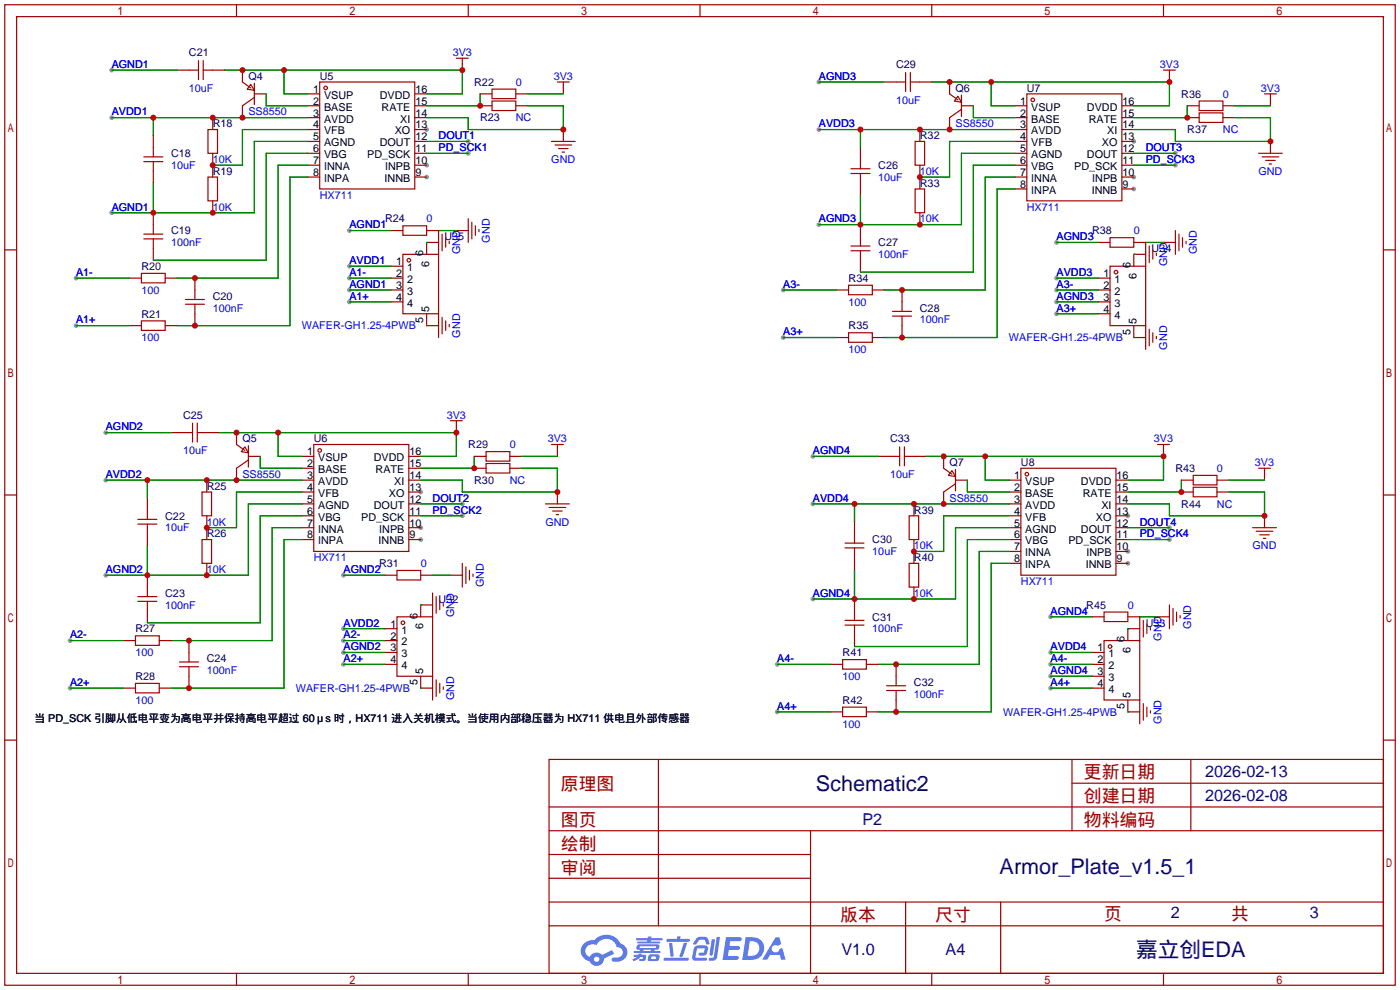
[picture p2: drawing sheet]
<svg xmlns="http://www.w3.org/2000/svg" width="299mm" height="212mm" viewBox="0 0 299 212" stroke-linecap="round" stroke-linejoin="round" font-family="sans-serif">
<g fill="#999">
<circle cx="91.2" cy="37.8" r=".51"/>
<circle cx="91.2" cy="35.3" r=".51"/>
<circle cx="91.2" cy="27.7" r=".51"/>
<circle cx="89.9" cy="115.3" r=".51"/>
<circle cx="89.9" cy="112.8" r=".51"/>
<circle cx="89.9" cy="105.2" r=".51"/>
<circle cx="242.3" cy="40.4" r=".51"/>
<circle cx="242.3" cy="37.8" r=".51"/>
<circle cx="242.3" cy="30.2" r=".51"/>
<circle cx="241" cy="120.4" r=".51"/>
<circle cx="241" cy="117.9" r=".51"/>
<circle cx="241" cy="110.2" r=".51"/>
<circle cx="23.9" cy="25.1" r=".51"/>
<circle cx="23.9" cy="45.5" r=".51"/>
<circle cx="23.9" cy="15" r=".51"/>
<circle cx="100.1" cy="30.2" r=".51"/>
<circle cx="100.1" cy="32.8" r=".51"/>
<circle cx="16.3" cy="59.4" r=".51"/>
<circle cx="16.3" cy="69.6" r=".51"/>
<circle cx="74.7" cy="64.5" r=".51"/>
<circle cx="74.7" cy="59.4" r=".51"/>
<circle cx="74.7" cy="62" r=".51"/>
<circle cx="74.7" cy="56.9" r=".51"/>
<circle cx="74.7" cy="49.3" r=".51"/>
<circle cx="22.6" cy="102.6" r=".51"/>
<circle cx="22.6" cy="122.9" r=".51"/>
<circle cx="22.6" cy="92.5" r=".51"/>
<circle cx="98.8" cy="107.7" r=".51"/>
<circle cx="98.8" cy="110.2" r=".51"/>
<circle cx="15" cy="136.9" r=".51"/>
<circle cx="15" cy="147.1" r=".51"/>
<circle cx="73.4" cy="142" r=".51"/>
<circle cx="73.4" cy="136.9" r=".51"/>
<circle cx="73.4" cy="139.4" r=".51"/>
<circle cx="73.4" cy="134.4" r=".51"/>
<circle cx="73.4" cy="122.9" r=".51"/>
<circle cx="175" cy="27.7" r=".51"/>
<circle cx="175" cy="48" r=".51"/>
<circle cx="175" cy="17.5" r=".51"/>
<circle cx="251.2" cy="32.8" r=".51"/>
<circle cx="251.2" cy="35.3" r=".51"/>
<circle cx="167.4" cy="62" r=".51"/>
<circle cx="167.4" cy="72.1" r=".51"/>
<circle cx="225.8" cy="67.1" r=".51"/>
<circle cx="225.8" cy="62" r=".51"/>
<circle cx="225.8" cy="64.5" r=".51"/>
<circle cx="225.8" cy="59.4" r=".51"/>
<circle cx="225.8" cy="51.8" r=".51"/>
<circle cx="173.7" cy="107.7" r=".51"/>
<circle cx="173.7" cy="128" r=".51"/>
<circle cx="173.7" cy="97.5" r=".51"/>
<circle cx="249.9" cy="112.8" r=".51"/>
<circle cx="249.9" cy="115.3" r=".51"/>
<circle cx="166.1" cy="142" r=".51"/>
<circle cx="166.1" cy="152.1" r=".51"/>
<circle cx="224.5" cy="147.1" r=".51"/>
<circle cx="224.5" cy="142" r=".51"/>
<circle cx="224.5" cy="144.5" r=".51"/>
<circle cx="224.5" cy="139.4" r=".51"/>
<circle cx="224.5" cy="131.8" r=".51"/>
</g>
<g fill="none" stroke="#a10000" stroke-width=".25">
<path d="M1 1h297.2v209.6h-297.2zM3.6 3.6h292.1v204.4h-292.1zM50.5 1v2.6M100.1 1v2.6M149.6 1v2.6M199.1 1v2.6M248.7 1v2.6M1 53.4h2.6M295.7 53.4h2.5M1 105.8h2.6M295.7 105.8h2.5M1 158.2h2.6"/>
<path d="M295.7 158.2h2.5M117.3 162.3h178.4v45.7h-178.4zM117.3 177.5h178.4M117.3 172.5h178.4M140.7 162.3v35.6M173.2 177.5v30.5M229.1 162.3v15.2M229.1 167.4h66.6M254.5 162.3v15.2M117.3 182.6h55.9M117.3 197.9h178.4M117.3 192.8h178.4"/>
<path d="M117.3 187.7h55.9M193.5 192.8v15.2M213.9 192.8v15.2M50.5 208v2.6M100.1 208v2.6M149.6 208v2.6M199.1 208v2.6M248.7 208v2.6"/>
</g>
<g fill="#5487ff">
<path d="M155.2 200.3h2.6a.48 .48 0 0 1 .7 .4 .48 .48 0 0 1-.6 .4h-1.8l-.2 1.1h1.9a.43 .43 0 0 1 .4 .4 .43 .43 0 0 1-.5 .4h-1.9l-.2 1.3h1.7a.45 .45 0 0 1 .5 .2 .45 .45 0 0 1-.1 .6h-3.3z"/>
<path d="M165.7 200.3h.9l.4 1.5-.8 .3a.84 .84 0 0 0-1.2 .3 .84 .84 0 0 0 .4 1.1 .84 .84 0 0 0 1.1-.4l.1-.2 .6-.3 .7 2.5h-1l-.2-1h-2.1l-.6 1h-1.1z"/>
<path d="M152.1 200.8h.7l-.5 3.1a.36 .36 0 0 1-.3 .3 .36 .36 0 0 1-.4-.3z"/>
<path d="M153.2 200.2h.7l-.6 4.3a1.13 1.13 0 0 1-1.8 .6l.2-.4h.7l.2-.2z"/>
<path d="M148.9 200.6l.6-.4h1a.77 .77 0 0 1 .9 .5l.3 1-.2 .2h-.5l-.3-.9-.2-.2-1 .1-.7 1-.6-.1-.1-.2z"/>
<path d="M148.4 202.4l.6-.3h1.7a.81 .81 0 0 1 .7 .5 .81 .81 0 0 1-.2 .8 .81 .81 0 0 1-.9 .8h-.7a.32 .32 0 0 1-.3-.3 .32 .32 0 0 1 .4-.3h.7l.2-.9-1.6 .1-.4 1.8 2.2 .1a.32 .32 0 0 1 .3 .4 .32 .32 0 0 1-.4 .2h-2.2l-.5-.3-.1-.5z"/>
<path d="M141.9 204.7h5a.33 .33 0 0 1 .3 .3 .33 .33 0 0 1-.3 .3h-4.9l-.2-.1z"/>
<path d="M146.1 201.5h.8l-.7 2a.98 .98 0 0 1-.7 1.1l-.3-.3z"/>
<path d="M143 201.6h.7l.3 2.5a.34 .34 0 0 1-.3 .4 .34 .34 0 0 1-.4-.3z"/>
<path d="M142.5 200.7h2.1l.3-.6h.6l-.1 .6h1.7a.32 .32 0 0 1 .4 .3 .32 .32 0 0 1-.4 .3h-4.5l-.2-.2z"/>
<path d="M135.5 204.1h.9l.1-.3h.6v.3h.8a.82 .82 0 0 1-.5 1.3h-.8v-.4l.7-.1 .1-.3a.68 .68 0 0 0-1 .4l-1.1 .4-.1-.4 .9-.5h-.7z"/>
<path d="M136 200.5h2.4l.1-.3h.7v.3h2.2l.2 .3-.2 .2h-2.3v.2h1.8l.2 .3-.2 .1h-4.5l-.1-.4h2l.1-.2h-2.3l-.1-.2z"/>
<path d="M159.4 200.3l-.8 4.9h1.7a2.5 2.5 0 0 0 3-2.5 2.5 2.5 0 0 0-3.1-2.4zM160.3 201.1a1.61 1.61 0 0 1 2 1.5 1.61 1.61 0 0 1-1.8 1.7h-.7z"/>
<path d="M136.2 202a.55 .55 0 0 0-.2 .8 .55 .55 0 0 0 .7 .2l.1 .3h-1.3v.3l5.4 .1 .3-.2-.2-.2h-1.2l.2-.3a.7 .7 0 0 0 .8-.3 .7 .7 0 0 0 0-.8l-4.2-.1zM136.8 202.3l3.3-.1 .1 .1-.2 .3h-3.2zM137.5 203h1.7l-.2 .3h-1.4z"/>
<path d="M138.6 204.2a1.05 1.05 0 0 0 0 1.2 2.91 2.91 0 0 0 2.2-.2 .98 .98 0 0 0 0-1.2h-1.6zM139.2 204.5l.9-.1 .1 .4-.2 .2-.8-.1z"/>
<path d="M124.9 201.6a2.23 2.23 0 0 0-.7 2.3 2.23 2.23 0 0 0 1.8 1.6 1.58 1.58 0 0 0 1.8 .9 1.58 1.58 0 0 0 1.3-1.5l2.2-1.1-.5-.7-2.1 1a1.65 1.65 0 0 0-2.7 .4 1.45 1.45 0 0 1-.8-1.9 1.45 1.45 0 0 1 2-.7l.3 .1a2.3 2.3 0 0 1 2.3-1.3 2.3 2.3 0 0 1 2 1.7 1.12 1.12 0 0 1 1.3 1 1.12 1.12 0 0 1-1.1 1.2h-.7a.45 .45 0 0 0-.6 .4 .45 .45 0 0 0 .5 .5 2.21 2.21 0 0 0 2.2-.5 2.21 2.21 0 0 0 .5-2.3 2.13 2.13 0 0 0-1.3-1.1 3.3 3.3 0 0 0-5.6-.7l-1.1 .1zM127 205a.57 .57 0 0 1 1.1 0 .57 .57 0 0 1-1.1 0z"/>
</g>
<g fill="none" stroke="#a10000" stroke-width=".25">
<path d="M37.8 15h4.6M42.4 13v4M43.4 15h4.6M43.4 13v4M51.8 15v2.5l1.8 1.3M53.6 18l.8 1.3-1.6-.2zM54.4 17.8v4.6M68.3 17.5h20.3v22.9h-20.3zM97.5 12.4h2.6M98.8 12.4v2.6M105.2 19.1h5v2h-5zM119.1 17.5h2.6"/>
<path d="M120.4 17.5v2.6M189 17.5h4.5M193.5 15.5v4.1M194.6 17.5h4.5M194.6 15.5v4.1M202.9 17.5v2.6l1.8 1.2M248.7 15h2.5M249.9 15v2.5M30.7 34.5h4.1M30.7 33.5h4.1M32.8 29v4.5M32.8 34.5v4.6"/>
<path d="M44.4 27.7h2.1v5.1h-2.1zM44.4 37.8h2.1v5.1h-2.1zM45.5 25.1v2.6M45.5 32.8v5M54.4 20.1h2.5M54.4 20.8l-2.6 1.8v2.5M65.8 20.1h2.5M65.8 22.6h2.5M65.8 25.1h2.5M65.8 27.7h2.5M65.8 30.2h2.5M65.8 32.8h2.5"/>
<path d="M65.8 35.3h2.5M65.8 37.8h2.5M88.6 20.1h2.6M88.6 22.6h2.6M88.6 25.1h2.6M88.6 27.7h2.6M88.6 30.2h2.6M88.6 32.8h2.6M88.6 35.3h2.6M88.6 37.8h2.6M102.6 20.1h2.6M102.6 22.6h2.6"/>
<path d="M105.2 21.6h5v2h-5zM110.2 20.1h2.6M110.2 22.6h2.6M117.9 30.2h5M118.6 31h3.6M119.4 31.8h2M120.1 32.5h.5M120.4 27.7v2.5M181.9 37.1h4M181.9 36.1h4M183.9 31.5v4.6M183.9 37.1v4.6"/>
<path d="M195.6 30.2h2v5.1h-2zM196.6 27.7v2.5M196.6 35.3v5.1M204.7 20.6l.8 1.2-1.5-.2zM205.5 22.6h2.5M205.5 23.4l-2.6 1.7v2.6M205.5 20.3v4.6M216.9 22.6h2.6M216.9 25.1h2.6M216.9 27.7h2.6M216.9 30.2h2.6M216.9 32.8h2.6"/>
<path d="M216.9 35.3h2.6M216.9 37.8h2.6M219.5 20.1h20.3v22.8h-20.3zM239.8 22.6h2.5M239.8 25.1h2.5M239.8 27.7h2.5M239.8 30.2h2.5M239.8 32.8h2.5M239.8 35.3h2.5M239.8 37.8h2.5M253.7 22.6h2.6M253.7 25.1h2.6"/>
<path d="M256.3 21.6h5.1v2h-5.1zM256.3 24.1h5.1v2.1h-5.1zM261.4 22.6h2.5M261.4 25.1h2.5M269 32.8h5.1M269.7 33.5h3.6M270.3 20.1h2.5M270.5 34.3h2M271.3 35.1h.5M271.5 20.1v2.5M271.5 30.2v2.6M27.7 59.4h2.5"/>
<path d="M30.2 58.4h5.1v2.1h-5.1zM30.7 51.1h4.1M30.7 50h4.1M32.8 45.5v4.5M32.8 51.1v4.5M35.3 59.4h2.5M41.7 59.4v4.6M45.5 42.9v2.6M83.6 59.4h2.5M83.6 49.3h2.5M83.6 56.9h2.5M86.1 48.3h5.1v2h-5.1z"/>
<path d="M86.1 54.4h7.6v12.7h-7.6zM91.2 49.3h2.5v5.1M93.7 51.8h-2.5v2.6M94.5 50v3.6M95.2 50.8v2M96 51.6v.5M97.5 49.3h2.6M100.1 46.7v5.1M100.8 47.5v3.6M101.6 48.3v2M102.4 49v.5M181.9 53.6h4"/>
<path d="M181.9 52.6h4M183.9 48v4.6M183.9 53.6v4.6M195.6 40.4h2v5.1h-2zM196.6 45.5v2.5M216.9 40.4h2.6M234.7 59.4h2.5M234.7 51.8h2.5M237.2 50.8h5.1v2h-5.1zM237.2 56.9h7.7v12.7h-7.7zM239.8 40.4h2.5M242.3 51.8h2.6v5.1"/>
<path d="M244.9 54.4h-2.6v2.5M245.6 52.6v3.5M246.4 53.3v2.1M247.1 54.1v.5M248.7 51.8h2.5M251.2 49.3v5.1M252 50v3.6M252.7 50.8v2M253.5 51.6v.5M27.7 69.6h2.5M30.2 68.6h5.1v2h-5.1zM35.3 69.6h2.5"/>
<path d="M39.6 65h4.1M39.6 64h4.1M41.7 65v4.6M83.6 62h2.5M83.6 64.5h2.5M91.2 67.1v2.5h2.5M93.7 67.1v5M94.5 67.8v3.6M95.2 68.6v2M96 69.3v.5M178.8 62h2.6M178.8 72.1h2.6"/>
<path d="M181.4 61h5v2h-5zM181.4 71.1h5v2.1h-5zM186.4 62h2.6M186.4 72.1h2.6M190.8 67.6h4M190.8 66.5h4M192.8 62v4.5M192.8 67.6v4.5M234.7 62h2.5M234.7 64.5h2.5M234.7 67.1h2.5M242.3 69.6v2.5h2.6"/>
<path d="M244.9 69.6v5.1M245.6 70.4v3.5M246.4 71.1v2.1M247.1 71.9v.5M36.6 92.5h4.5M41.1 90.4v4.1M42.2 92.5h4.5M42.2 90.4v4.1M50.5 92.5v2.5l1.8 1.3M52.3 95.5l.8 1.3-1.5-.3zM53.1 97.5h2.5M53.1 98.3l-2.6 1.8v2.5"/>
<path d="M53.1 95.2v4.6M64.5 97.5h2.6M67.1 95h20.3v22.9h-20.3zM87.4 97.5h2.5M96.3 89.9h2.5M97.5 89.9v2.6M101.3 97.5h2.6M103.9 96.5h5.1v2.1h-5.1zM103.9 99.1h5.1v2h-5.1zM109 97.5h2.5M117.9 95h2.5M119.1 95v2.5"/>
<path d="M187.7 97.5h4.6M192.3 95.5v4.1M193.3 97.5h4.6M193.3 95.5v4.1M201.7 97.5v2.6l1.8 1.2M247.4 95h2.5M248.7 95v2.5M29.5 112h4M29.5 111h4M31.5 106.4v4.6M31.5 112v4.6M43.2 105.2h2v5h-2z"/>
<path d="M43.2 115.3h2v5.1h-2zM44.2 102.6v2.6M44.2 110.2v5.1M64.5 100.1h2.6M64.5 102.6h2.6M64.5 105.2h2.6M64.5 107.7h2.6M64.5 110.2h2.6M64.5 112.8h2.6M64.5 115.3h2.6M87.4 100.1h2.5M87.4 102.6h2.5"/>
<path d="M87.4 105.2h2.5M87.4 107.7h2.5M87.4 110.2h2.5M87.4 112.8h2.5M87.4 115.3h2.5M101.3 100.1h2.6M109 100.1h2.5M116.6 107.7h5.1M117.3 108.5h3.6M118.1 109.2h2M118.9 110h.5M119.1 105.2v2.5"/>
<path d="M180.6 117.1h4.1M180.6 116.1h4.1M182.6 111.5v4.6M182.6 117.1v4.6M194.3 110.2h2v5.1h-2zM195.3 107.7v2.5M195.3 115.3v5.1M203.5 100.6l.7 1.3-1.5-.3zM204.2 102.6h2.6M204.2 103.4l-2.5 1.8v2.5M204.2 100.3v4.6M215.6 102.6h2.6"/>
<path d="M215.6 105.2h2.6M215.6 107.7h2.6M215.6 110.2h2.6M215.6 112.8h2.6M215.6 115.3h2.6M215.6 117.9h2.6M218.2 100.1h20.3v22.8h-20.3zM238.5 102.6h2.5M238.5 105.2h2.5M238.5 107.7h2.5M238.5 110.2h2.5M238.5 112.8h2.5"/>
<path d="M238.5 115.3h2.5M238.5 117.9h2.5M252.5 102.6h2.5M252.5 105.2h2.5M255 101.6h5.1v2h-5.1zM255 104.1h5.1v2.1h-5.1zM260.1 102.6h2.5M260.1 105.2h2.5M267.7 112.8h5.1M268.5 113.5h3.5M269 100.1h2.5M269.2 114.3h2.1"/>
<path d="M270 115.1h.5M270.3 100.1v2.5M270.3 110.2v2.6M26.4 136.9h2.6M29 135.9h5v2h-5zM29.5 128.5h4M29.5 127.5h4M31.5 122.9v4.6M31.5 128.5v4.6M34 136.9h2.6M40.4 136.9v4.6M44.2 120.4v2.5"/>
<path d="M82.3 136.9h2.5M82.3 122.9h2.5M82.3 134.4h2.5M82.3 139.4h2.5M84.8 121.9h5.1v2.1h-5.1zM84.8 131.8h7.7v12.7h-7.7zM89.9 122.9h2.6M92.5 129.3h-2.6v2.5M92.5 126.7v5.1M93.2 127.5v3.6M94 128.3v2M94.7 129v.5"/>
<path d="M96.3 122.9h2.5M98.8 120.4v5.1M99.6 121.2v3.5M100.3 121.9v2.1M101.1 122.7v.5M180.6 133.6h4.1M180.6 132.6h4.1M182.6 128v4.6M182.6 133.6v4.6M194.3 120.4h2v5.1h-2zM195.3 125.5v2.5M215.6 120.4h2.6"/>
<path d="M233.4 131.8h2.6M233.4 139.4h2.6M236 130.8h5v2h-5zM236 136.9h7.6v12.7h-7.6zM238.5 120.4h2.5M241 131.8h2.6v5.1M243.6 134.4h-2.6v2.5M244.3 132.6v3.5M245.1 133.4v2M245.9 134.1v.5M247.4 131.8h2.5M249.9 129.3v5.1"/>
<path d="M250.7 130v3.6M251.5 130.8v2M252.2 131.6v.5M26.4 147.1h2.6M29 146.1h5v2h-5zM34 147.1h2.6M38.4 142.5h4M38.4 141.5h4M40.4 142.5v4.6M82.3 142h2.5M89.9 144.5v2.6h2.6M92.5 144.5v5.1"/>
<path d="M93.2 145.3v3.5M94 146.1v2M94.7 146.8v.5M177.5 142h2.6M177.5 152.1h2.6M180.1 141h5.1v2h-5.1zM180.1 151.1h5.1v2.1h-5.1zM185.2 142h2.5M185.2 152.1h2.5M189.5 147.6h4M189.5 146.6h4M191.5 142v4.6"/>
<path d="M191.5 147.6v4.5M233.4 147.1h2.6M233.4 142h2.6M233.4 144.5h2.6M241 149.6v2.5h2.6M243.6 149.6v5.1M244.3 150.4v3.5M245.1 151.1v2.1M245.9 151.9v.5"/>
<circle cx="69.6" cy="18.8" r=".38"/>
<circle cx="220.7" cy="21.3" r=".38"/>
<circle cx="87.4" cy="55.6" r=".38"/>
<circle cx="238.5" cy="58.2" r=".38"/>
<circle cx="68.3" cy="96.3" r=".38"/>
<circle cx="219.5" cy="101.3" r=".38"/>
<circle cx="86.1" cy="133.1" r=".38"/>
<circle cx="237.2" cy="138.2" r=".38"/>
</g>
<g fill="none" stroke="#008700" stroke-width=".25">
<path d="M23.9 15h13.9M48 15h50.8v5.1h-7.6M60.7 15v5.1h5.1M175 17.5h14M199.1 17.5h50.8v5.1h-7.6M211.8 17.5v5.1h5.1M23.9 25.1h41.9M32.8 25.1v3.9M32.8 39.1v6.4M56.9 20.1v2.5h8.9M65.8 32.8h-8.9v22.8h-24.1M65.8 27.7h-14v7.6h-6.3"/>
<path d="M65.8 35.3h-6.4v24.1h-21.6M65.8 30.2h-11.4v15.3h-30.5M65.8 37.8h-3.8v31.8h-24.2M91.2 30.2h8.9M91.2 32.8h8.9M102.6 20.1v2.5h-11.4M112.8 22.6h7.6v5.1h-20.3v-2.6h-8.9M112.8 20.1h7.6M175 27.7h41.9M183.9 27.7v3.8M208 22.6v2.5h8.9M216.9 35.3h-8.9v22.9h-24.1"/>
<path d="M216.9 30.2h-14v7.6h-6.3M216.9 32.8h-11.4v15.2h-30.5M216.9 37.8h-6.3v24.2h-21.6M242.3 35.3h8.9M242.3 32.8h8.9M253.7 22.6v2.5h-11.4M263.9 22.6h7.6M263.9 25.1h7.6v5.1h-20.3v-2.5h-8.9M16.3 59.4h11.4M74.7 59.4h8.9M74.7 56.9h8.9M74.7 49.3h8.9"/>
<path d="M91.2 51.8h.1M93.7 49.3h3.8M183.9 41.7v6.3M216.9 40.4h-3.8v31.7h-24.1M225.8 59.4h8.9M225.8 51.8h8.9M242.3 54.4h.1M244.9 51.8h3.8M16.3 69.6h11.4M74.7 64.5h8.9M74.7 62h8.9M91.2 69.6h.1"/>
<path d="M167.4 62h11.4M167.4 72.1h11.4M225.8 64.5h8.9M225.8 62h8.9M225.8 67.1h8.9M242.3 72.1h.1M22.6 92.5h14M46.7 92.5h50.8v5h-7.6M55.6 97.5v2.6h8.9M59.4 92.5v5h5.1M101.3 97.5v2.6h-11.4M111.5 97.5h7.6"/>
<path d="M173.7 97.5h14M197.9 97.5h50.8v5.1h-7.7M210.6 97.5v5.1h5M22.6 102.6h41.9M31.5 102.6v3.8M31.5 116.6v6.3M64.5 115.3h-3.8v31.8h-24.1M64.5 110.2h-8.9v22.9h-24.1M64.5 105.2h-14v7.6h-6.3M64.5 112.8h-6.3v24.1h-21.6M64.5 107.7h-11.4v15.2h-30.5M89.9 107.7h8.9"/>
<path d="M89.9 110.2h8.9M111.5 100.1h7.6v5.1h-20.3v-2.6h-8.9M173.7 107.7h41.9M182.6 107.7v3.8M206.8 102.6v2.6h8.8M215.6 112.8h-11.4v15.2h-30.5M215.6 110.2h-13.9v7.7h-6.4M215.6 115.3h-8.8v22.9h-24.2M215.6 117.9h-6.3v24.1h-21.6M241 112.8h8.9M241 115.3h8.9M252.5 102.6v2.6h-11.5"/>
<path d="M262.6 102.6h7.7M262.6 105.2h7.7v5h-20.4v-2.5h-8.9M15 136.9h11.4M73.4 122.9h8.9M73.4 136.9h8.9M73.4 139.4h8.9M73.4 134.4h8.9M89.9 129.3h.1M92.5 122.9h3.8M182.6 121.7v6.3M215.6 120.4h-3.8v31.7h-24.1M224.5 139.4h8.9"/>
<path d="M224.5 131.8h8.9M241 134.4h.1M243.6 131.8h3.8M15 147.1h11.4M73.4 142h8.9M89.9 147.1h.1M166.1 142h11.4M166.1 152.1h11.4M224.5 147.1h8.9M224.5 142h8.9M224.5 144.5h8.9M241 152.1h.1"/>
</g>
<g fill="#c00">
<circle cx="51.8" cy="15" r=".63"/>
<circle cx="60.7" cy="15" r=".63"/>
<circle cx="98.8" cy="15" r=".63"/>
<circle cx="51.8" cy="25.1" r=".63"/>
<circle cx="45.5" cy="25.1" r=".63"/>
<circle cx="32.8" cy="25.1" r=".63"/>
<circle cx="45.5" cy="35.3" r=".63"/>
<circle cx="45.5" cy="45.5" r=".63"/>
<circle cx="32.8" cy="45.5" r=".63"/>
<circle cx="41.7" cy="69.6" r=".63"/>
<circle cx="41.7" cy="59.4" r=".63"/>
<circle cx="102.6" cy="22.6" r=".63"/>
<circle cx="120.4" cy="27.7" r=".63"/>
<circle cx="50.5" cy="92.5" r=".63"/>
<circle cx="59.4" cy="92.5" r=".63"/>
<circle cx="97.5" cy="92.5" r=".63"/>
<circle cx="50.5" cy="102.6" r=".63"/>
<circle cx="44.2" cy="102.6" r=".63"/>
<circle cx="31.5" cy="102.6" r=".63"/>
<circle cx="44.2" cy="112.8" r=".63"/>
<circle cx="44.2" cy="122.9" r=".63"/>
<circle cx="31.5" cy="122.9" r=".63"/>
<circle cx="40.4" cy="147.1" r=".63"/>
<circle cx="40.4" cy="136.9" r=".63"/>
<circle cx="101.3" cy="100.1" r=".63"/>
<circle cx="119.1" cy="105.2" r=".63"/>
<circle cx="202.9" cy="17.5" r=".63"/>
<circle cx="211.8" cy="17.5" r=".63"/>
<circle cx="249.9" cy="17.5" r=".63"/>
<circle cx="202.9" cy="27.7" r=".63"/>
<circle cx="196.6" cy="27.7" r=".63"/>
<circle cx="183.9" cy="27.7" r=".63"/>
<circle cx="196.6" cy="37.8" r=".63"/>
<circle cx="196.6" cy="48" r=".63"/>
<circle cx="183.9" cy="48" r=".63"/>
<circle cx="192.8" cy="72.1" r=".63"/>
<circle cx="192.8" cy="62" r=".63"/>
<circle cx="253.7" cy="25.1" r=".63"/>
<circle cx="271.5" cy="30.2" r=".63"/>
<circle cx="201.7" cy="97.5" r=".63"/>
<circle cx="210.6" cy="97.5" r=".63"/>
<circle cx="248.7" cy="97.5" r=".63"/>
<circle cx="201.7" cy="107.7" r=".63"/>
<circle cx="195.3" cy="107.7" r=".63"/>
<circle cx="182.6" cy="107.7" r=".63"/>
<circle cx="195.3" cy="117.9" r=".63"/>
<circle cx="195.3" cy="128" r=".63"/>
<circle cx="182.6" cy="128" r=".63"/>
<circle cx="191.5" cy="152.1" r=".63"/>
<circle cx="191.5" cy="142" r=".63"/>
<circle cx="252.5" cy="105.2" r=".63"/>
<circle cx="270.3" cy="110.2" r=".63"/>
</g>
<g font-size="4.6" fill="#000080">
<text x="174.4" y="169">Schematic2</text>
<text x="213.6" y="186.8">Armor_Plate_v1.5_1</text>
<text x="242.8" y="204.6">嘉立创EDA</text>
</g>
<g font-size="3.8" fill="#a00000">
<text x="231.6" y="166.4">更新日期</text>
<text x="119.9" y="168.9">原理图</text>
<text x="231.6" y="171.5">创建日期</text>
<text x="119.9" y="176.5">图页</text>
<text x="231.6" y="176.5">物料编码</text>
<text x="119.9" y="181.6">绘制</text>
<text x="119.9" y="186.7">审阅</text>
<text x="179.6" y="196.9">版本</text>
<text x="199.9" y="196.9">尺寸</text>
<text x="236" y="196.6">页</text>
<text x="263.1" y="196.6">共</text>
</g>
<g font-size="3.5" fill="#000080">
<text x="257.6" y="166.1">2026-02-13</text>
<text x="257.6" y="171.1">2026-02-08</text>
<text x="184.3" y="176.2">P2</text>
<text x="250.2" y="196.3">2</text>
<text x="280" y="196.3">3</text>
<text x="179.8" y="204.2">V1.0</text>
<text x="202.1" y="204.2">A4</text>
</g>
<g font-size="2.3" fill="#000080">
<text x="40.4" y="12">C21</text>
<text x="53.1" y="17.1">Q4</text>
<text x="68.3" y="17.1">U5</text>
<text x="191.5" y="14.5">C29</text>
<text x="101.3" y="18.3">R22</text>
<text x="204.2" y="19.6">Q6</text>
<text x="219.5" y="19.6">U7</text>
<text x="252.5" y="20.9">R36</text>
<text x="45.5" y="27.2">R18</text>
<text x="102.6" y="26">R23</text>
<text x="196.6" y="29.8">R32</text>
<text x="253.7" y="28.5">R37</text>
<text x="36.6" y="33.6">C18</text>
<text x="45.5" y="37.4">R19</text>
<text x="187.7" y="36.1">C26</text>
<text x="196.6" y="39.9">R33</text>
<text x="82.3" y="47.5">R24</text>
<text x="36.6" y="50.1">C19</text>
<text x="95" y="51.4">U35</text>
<text x="187.7" y="52.6">C27</text>
<text x="233.4" y="50.1">R38</text>
<text x="246.1" y="53.9">U34</text>
<text x="30.2" y="57.7">R20</text>
<text x="45.5" y="64.1">C20</text>
<text x="181.4" y="60.2">R34</text>
<text x="30.2" y="67.9">R21</text>
<text x="181.4" y="70.4">R35</text>
<text x="196.6" y="66.6">C28</text>
<text x="39.1" y="89.5">C25</text>
<text x="51.8" y="94.5">Q5</text>
<text x="67.1" y="94.5">U6</text>
<text x="100.1" y="95.8">R29</text>
<text x="190.2" y="94.5">C33</text>
<text x="202.9" y="99.6">Q7</text>
<text x="218.2" y="99.6">U8</text>
<text x="251.2" y="100.9">R43</text>
<text x="44.2" y="104.7">R25</text>
<text x="101.3" y="103.4">R30</text>
<text x="35.3" y="111">C22</text>
<text x="195.3" y="109.8">R39</text>
<text x="252.5" y="108.5">R44</text>
<text x="44.2" y="114.9">R26</text>
<text x="186.4" y="116.1">C30</text>
<text x="195.3" y="119.9">R40</text>
<text x="81" y="121.2">R31</text>
<text x="35.3" y="127.6">C23</text>
<text x="93.7" y="128.8">U32</text>
<text x="232.2" y="130.1">R45</text>
<text x="29" y="135.2">R27</text>
<text x="186.4" y="132.6">C31</text>
<text x="244.9" y="133.9">U33</text>
<text x="44.2" y="141.5">C24</text>
<text x="180.1" y="140.3">R41</text>
<text x="29" y="145.3">R28</text>
<text x="195.3" y="146.6">C32</text>
<text x="180.1" y="150.4">R42</text>
</g>
<g font-size="2.3" fill="#00f">
<text x="96.8" y="12">3V3</text>
<text x="23.9" y="14.5">AGND1</text>
<text x="118.3" y="17.1">3V3</text>
<text x="175" y="17.1">AGND3</text>
<text x="247.9" y="14.5">3V3</text>
<text x="40.4" y="19.6">10uF</text>
<text x="110.2" y="18.3">0</text>
<text x="191.5" y="22.1">10uF</text>
<text x="261.4" y="20.9">0</text>
<text x="269.5" y="19.6">3V3</text>
<text x="23.9" y="24.7">AVDD1</text>
<text x="53.1" y="24.7">SS8550</text>
<text x="93.7" y="29.8">DOUT1</text>
<text x="110.2" y="26">NC</text>
<text x="175" y="27.2">AVDD3</text>
<text x="204.2" y="27.2">SS8550</text>
<text x="261.4" y="28.5">NC</text>
<text x="45.5" y="34.8">10K</text>
<text x="93.7" y="32.3">PD_SCK1</text>
<text x="117.8" y="34.8">GND</text>
<text x="244.9" y="32.3">DOUT3</text>
<text x="244.9" y="34.8">PD_SCK3</text>
<text x="36.6" y="36.1">10uF</text>
<text x="187.7" y="38.7">10uF</text>
<text x="196.6" y="37.4">10K</text>
<text x="269" y="37.4">GND</text>
<text x="23.9" y="45">AGND1</text>
<text x="45.5" y="45">10K</text>
<text x="68.3" y="42.5">HX711</text>
<text x="91.2" y="47.5">0</text>
<text x="175" y="47.5">AGND3</text>
<text x="196.6" y="47.5">10K</text>
<text x="219.5" y="45">HX711</text>
<text x="36.6" y="52.6">100nF</text>
<text x="74.7" y="48.8">AGND1</text>
<text x="104.7" y="51.8" transform="rotate(-90 104.7 51.8)">GND</text>
<text x="225.8" y="51.4">AGND3</text>
<text x="242.3" y="50.1">0</text>
<text x="16.3" y="59">A1-</text>
<text x="74.7" y="59">A1-</text>
<text x="74.7" y="56.4">AVDD1</text>
<text x="98.3" y="54.4" transform="rotate(-90 98.3 54.4)">GND</text>
<text x="187.7" y="55.2">100nF</text>
<text x="225.8" y="59">AVDD3</text>
<text x="249.5" y="56.9" transform="rotate(-90 249.5 56.9)">GND</text>
<text x="255.8" y="54.4" transform="rotate(-90 255.8 54.4)">GND</text>
<text x="30.2" y="62.8">100</text>
<text x="74.7" y="64.1">A1+</text>
<text x="74.7" y="61.5">AGND1</text>
<text x="167.4" y="61.5">A3-</text>
<text x="181.4" y="65.3">100</text>
<text x="225.8" y="61.5">A3-</text>
<text x="225.8" y="64.1">AGND3</text>
<text x="16.3" y="69.1">A1+</text>
<text x="45.5" y="66.6">100nF</text>
<text x="64.5" y="70.4">WAFER-GH1.25-4PWB</text>
<text x="167.4" y="71.7">A3+</text>
<text x="196.6" y="69.1">100nF</text>
<text x="225.8" y="66.6">A3+</text>
<text x="30.2" y="72.9">100</text>
<text x="98.3" y="72.2" transform="rotate(-90 98.3 72.2)">GND</text>
<text x="181.4" y="75.5">100</text>
<text x="215.6" y="72.9">WAFER-GH1.25-4PWB</text>
<text x="249.5" y="74.7" transform="rotate(-90 249.5 74.7)">GND</text>
<text x="95.5" y="89.5">3V3</text>
<text x="22.6" y="92">AGND2</text>
<text x="109" y="95.8">0</text>
<text x="117.1" y="94.5">3V3</text>
<text x="246.6" y="94.5">3V3</text>
<text x="39.1" y="97.1">10uF</text>
<text x="173.7" y="97.1">AGND4</text>
<text x="260.1" y="100.9">0</text>
<text x="268.2" y="99.6">3V3</text>
<text x="22.6" y="102.2">AVDD2</text>
<text x="51.8" y="102.2">SS8550</text>
<text x="92.5" y="107.2">DOUT2</text>
<text x="109" y="103.4">NC</text>
<text x="173.7" y="107.2">AVDD4</text>
<text x="190.2" y="102.2">10uF</text>
<text x="202.9" y="107.2">SS8550</text>
<text x="35.3" y="113.6">10uF</text>
<text x="44.2" y="112.3">10K</text>
<text x="92.5" y="109.8">PD_SCK2</text>
<text x="116.6" y="112.3">GND</text>
<text x="243.6" y="112.3">DOUT4</text>
<text x="260.1" y="108.5">NC</text>
<text x="67.1" y="119.9">HX711</text>
<text x="186.4" y="118.7">10uF</text>
<text x="195.3" y="117.4">10K</text>
<text x="243.6" y="114.9">PD_SCK4</text>
<text x="267.7" y="117.4">GND</text>
<text x="22.6" y="122.5">AGND2</text>
<text x="44.2" y="122.5">10K</text>
<text x="73.4" y="122.5">AGND2</text>
<text x="89.9" y="121.2">0</text>
<text x="103.4" y="125.5" transform="rotate(-90 103.4 125.5)">GND</text>
<text x="218.2" y="125">HX711</text>
<text x="35.3" y="130.1">100nF</text>
<text x="97.1" y="131.9" transform="rotate(-90 97.1 131.9)">GND</text>
<text x="173.7" y="127.6">AGND4</text>
<text x="195.3" y="127.6">10K</text>
<text x="224.5" y="131.4">AGND4</text>
<text x="241" y="130.1">0</text>
<text x="15" y="136.4">A2-</text>
<text x="73.4" y="136.4">A2-</text>
<text x="73.4" y="133.9">AVDD2</text>
<text x="186.4" y="135.2">100nF</text>
<text x="248.2" y="136.9" transform="rotate(-90 248.2 136.9)">GND</text>
<text x="254.6" y="134.4" transform="rotate(-90 254.6 134.4)">GND</text>
<text x="29" y="140.3">100</text>
<text x="73.4" y="141.5">A2+</text>
<text x="73.4" y="139">AGND2</text>
<text x="166.1" y="141.5">A4-</text>
<text x="224.5" y="141.5">A4-</text>
<text x="224.5" y="139">AVDD4</text>
<text x="15" y="146.6">A2+</text>
<text x="44.2" y="144.1">100nF</text>
<text x="63.2" y="147.9">WAFER-GH1.25-4PWB</text>
<text x="97.1" y="149.6" transform="rotate(-90 97.1 149.6)">GND</text>
<text x="180.1" y="145.3">100</text>
<text x="195.3" y="149.1">100nF</text>
<text x="224.5" y="146.6">A4+</text>
<text x="224.5" y="144.1">AGND4</text>
<text x="29" y="150.4">100</text>
<text x="166.1" y="151.7">A4+</text>
<text x="180.1" y="155.5">100</text>
<text x="214.4" y="153">WAFER-GH1.25-4PWB</text>
<text x="248.2" y="154.7" transform="rotate(-90 248.2 154.7)">GND</text>
</g>
<g font-size="2.3">
<text x="66.9" y="19.8">1</text>
<text x="66.9" y="22.4">2</text>
<text x="69.3" y="21.1">VSUP</text>
<text x="69.3" y="23.6">BASE</text>
<text x="81.2" y="21.1">DVDD</text>
<text x="81.5" y="23.6">RATE</text>
<text x="88.8" y="22.4">15</text>
<text x="88.8" y="19.8">16</text>
<text x="218" y="22.4">1</text>
<text x="220.4" y="23.6">VSUP</text>
<text x="232.3" y="23.6">DVDD</text>
<text x="239.9" y="22.4">16</text>
<text x="66.9" y="24.9">3</text>
<text x="66.9" y="27.5">4</text>
<text x="66.9" y="30">5</text>
<text x="69.3" y="26.2">AVDD</text>
<text x="69.3" y="28.7">VFB</text>
<text x="84.4" y="28.7">XO</text>
<text x="85.5" y="26.2">XI</text>
<text x="88.8" y="30">12</text>
<text x="88.8" y="27.5">13</text>
<text x="88.8" y="24.9">14</text>
<text x="218" y="24.9">2</text>
<text x="218" y="27.5">3</text>
<text x="218" y="30">4</text>
<text x="220.4" y="26.2">BASE</text>
<text x="220.4" y="28.7">AVDD</text>
<text x="232.7" y="26.2">RATE</text>
<text x="236.7" y="28.7">XI</text>
<text x="239.9" y="30">13</text>
<text x="239.9" y="27.5">14</text>
<text x="239.9" y="24.9">15</text>
<text x="66.9" y="32.5">6</text>
<text x="66.9" y="35.1">7</text>
<text x="69.3" y="31.3">AGND</text>
<text x="69.3" y="33.8">VBG</text>
<text x="78.5" y="33.8">PD_SCK</text>
<text x="81.2" y="31.3">DOUT</text>
<text x="88.8" y="35.1">10</text>
<text x="88.8" y="32.5">11</text>
<text x="218" y="32.5">5</text>
<text x="218" y="35.1">6</text>
<text x="220.4" y="31.3">VFB</text>
<text x="220.4" y="33.8">AGND</text>
<text x="232.3" y="33.8">DOUT</text>
<text x="235.5" y="31.3">XO</text>
<text x="239.9" y="35.1">11</text>
<text x="239.9" y="32.5">12</text>
<text x="66.9" y="37.6">8</text>
<text x="69.3" y="36.3">INNA</text>
<text x="69.3" y="38.9">INPA</text>
<text x="82.2" y="38.9">INNB</text>
<text x="82.3" y="36.3">INPB</text>
<text x="88.8" y="37.6">9</text>
<text x="218" y="37.6">7</text>
<text x="218" y="40.2">8</text>
<text x="220.4" y="36.3">VBG</text>
<text x="220.4" y="38.9">INNA</text>
<text x="220.4" y="41.4">INPA</text>
<text x="229.6" y="36.3">PD_SCK</text>
<text x="233.3" y="41.4">INNB</text>
<text x="233.4" y="38.9">INPB</text>
<text x="239.9" y="40.2">9</text>
<text x="239.9" y="37.6">10</text>
<text x="84.7" y="56.7">1</text>
<text x="84.7" y="59.2">2</text>
<text x="87" y="57.9">1</text>
<text x="90.5" y="54.7" transform="rotate(-90 90.5 54.7)">6</text>
<text x="91.7" y="57.1" transform="rotate(-90 91.7 57.1)">6</text>
<text x="235.8" y="59.2">1</text>
<text x="241.6" y="57.3" transform="rotate(-90 241.6 57.3)">6</text>
<text x="242.9" y="59.6" transform="rotate(-90 242.9 59.6)">6</text>
<text x="84.7" y="61.7">3</text>
<text x="84.7" y="64.3">4</text>
<text x="87" y="60.5">2</text>
<text x="87" y="63">3</text>
<text x="87" y="65.6">4</text>
<text x="235.8" y="61.7">2</text>
<text x="235.8" y="64.3">3</text>
<text x="238.2" y="60.5">1</text>
<text x="238.2" y="63">2</text>
<text x="238.2" y="65.6">3</text>
<text x="90.5" y="69" transform="rotate(-90 90.5 69)">5</text>
<text x="91.7" y="66.6" transform="rotate(-90 91.7 66.6)">5</text>
<text x="235.8" y="66.8">4</text>
<text x="238.2" y="68.1">4</text>
<text x="241.6" y="71.5" transform="rotate(-90 241.6 71.5)">5</text>
<text x="242.9" y="69.1" transform="rotate(-90 242.9 69.1)">5</text>
<text x="65.6" y="97.3">1</text>
<text x="65.6" y="99.8">2</text>
<text x="68" y="98.6">VSUP</text>
<text x="68" y="101.1">BASE</text>
<text x="79.9" y="98.6">DVDD</text>
<text x="80.3" y="101.1">RATE</text>
<text x="87.5" y="99.8">15</text>
<text x="87.5" y="97.3">16</text>
<text x="65.6" y="102.4">3</text>
<text x="65.6" y="104.9">4</text>
<text x="65.6" y="107.5">5</text>
<text x="68" y="103.7">AVDD</text>
<text x="68" y="106.2">VFB</text>
<text x="83.1" y="106.2">XO</text>
<text x="84.3" y="103.7">XI</text>
<text x="87.5" y="107.5">12</text>
<text x="87.5" y="104.9">13</text>
<text x="87.5" y="102.4">14</text>
<text x="216.8" y="102.4">1</text>
<text x="216.8" y="104.9">2</text>
<text x="216.8" y="107.5">3</text>
<text x="219.1" y="103.7">VSUP</text>
<text x="219.1" y="106.2">BASE</text>
<text x="231" y="103.7">DVDD</text>
<text x="231.4" y="106.2">RATE</text>
<text x="238.6" y="107.5">14</text>
<text x="238.6" y="104.9">15</text>
<text x="238.6" y="102.4">16</text>
<text x="65.6" y="110">6</text>
<text x="65.6" y="112.5">7</text>
<text x="68" y="108.7">AGND</text>
<text x="68" y="111.3">VBG</text>
<text x="68" y="113.8">INNA</text>
<text x="77.2" y="111.3">PD_SCK</text>
<text x="79.9" y="108.7">DOUT</text>
<text x="81" y="113.8">INPB</text>
<text x="87.5" y="112.5">10</text>
<text x="87.5" y="110">11</text>
<text x="216.8" y="110">4</text>
<text x="216.8" y="112.5">5</text>
<text x="219.1" y="108.7">AVDD</text>
<text x="219.1" y="111.3">VFB</text>
<text x="219.1" y="113.8">AGND</text>
<text x="231" y="113.8">DOUT</text>
<text x="234.2" y="111.3">XO</text>
<text x="235.4" y="108.7">XI</text>
<text x="238.6" y="112.5">12</text>
<text x="238.6" y="110">13</text>
<text x="65.6" y="115.1">8</text>
<text x="68" y="116.4">INPA</text>
<text x="80.9" y="116.4">INNB</text>
<text x="87.5" y="115.1">9</text>
<text x="216.8" y="115.1">6</text>
<text x="216.8" y="117.6">7</text>
<text x="219.1" y="116.4">VBG</text>
<text x="219.1" y="118.9">INNA</text>
<text x="228.3" y="116.4">PD_SCK</text>
<text x="232.2" y="118.9">INPB</text>
<text x="238.6" y="117.6">10</text>
<text x="238.6" y="115.1">11</text>
<text x="216.8" y="120.2">8</text>
<text x="219.1" y="121.4">INPA</text>
<text x="232.1" y="121.4">INNB</text>
<text x="238.6" y="120.2">9</text>
<text x="83.4" y="134.1">1</text>
<text x="83.4" y="136.7">2</text>
<text x="85.8" y="135.4">1</text>
<text x="85.8" y="137.9">2</text>
<text x="89.2" y="132.2" transform="rotate(-90 89.2 132.2)">6</text>
<text x="90.5" y="134.5" transform="rotate(-90 90.5 134.5)">6</text>
<text x="240.3" y="137.3" transform="rotate(-90 240.3 137.3)">6</text>
<text x="83.4" y="139.2">3</text>
<text x="83.4" y="141.8">4</text>
<text x="85.8" y="140.5">3</text>
<text x="85.8" y="143">4</text>
<text x="234.6" y="139.2">1</text>
<text x="234.6" y="141.8">2</text>
<text x="236.9" y="140.5">1</text>
<text x="236.9" y="143">2</text>
<text x="241.6" y="139.6" transform="rotate(-90 241.6 139.6)">6</text>
<text x="89.2" y="146.4" transform="rotate(-90 89.2 146.4)">5</text>
<text x="90.5" y="144.1" transform="rotate(-90 90.5 144.1)">5</text>
<text x="234.6" y="144.3">3</text>
<text x="234.6" y="146.8">4</text>
<text x="236.9" y="145.6">3</text>
<text x="236.9" y="148.1">4</text>
<text x="241.6" y="149.2" transform="rotate(-90 241.6 149.2)">5</text>
<text x="7.4" y="154.2">当 PD_SCK 引脚从低电平变为高电平并保持高电平超过 60</text>
<text x="10.3" y="154.2">PD_SCK 引脚从低电平变为高电平并保持高电平超过</text>
<text x="69.6" y="154.2">s 时，HX711 进入关机模式。当使用内部稳压器为 HX711 供电且外部传感器</text>
<text x="83.7" y="154.2">进入关机模式。当使用内部稳压器为</text>
<text x="129" y="154.2">供电且外部传感器</text>
<text x="240.3" y="151.5" transform="rotate(-90 240.3 151.5)">5</text>
</g>
</svg>
